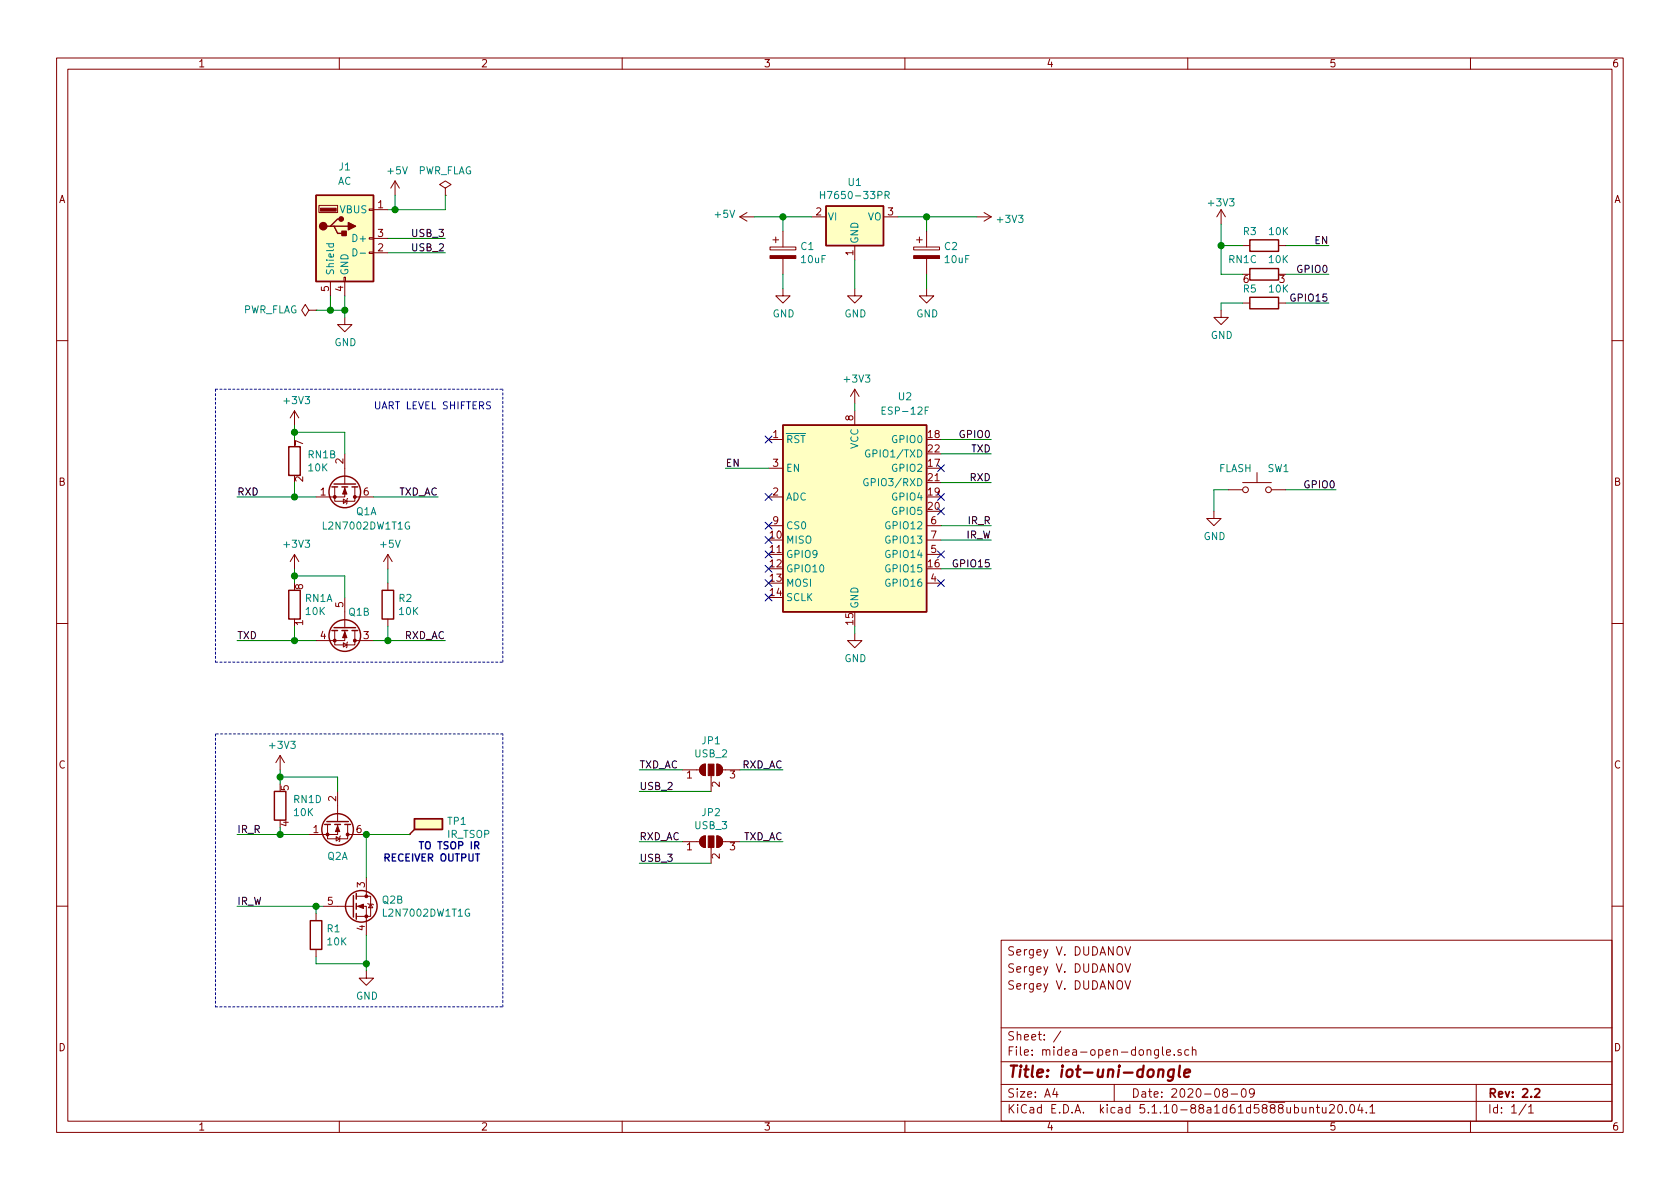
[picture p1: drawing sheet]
<svg xmlns="http://www.w3.org/2000/svg" width="297mm" height="210mm" viewBox="0 0 297 210" stroke-linecap="round" stroke-linejoin="round" font-family="sans-serif">
<g fill="none" stroke="#840000" stroke-width=".18">
<path d="M10 10.3h277v189.9h-277zM12 12.2h273v186.1h-273zM60 10.3v1.9M110 10.3v1.9M160 10.3v1.9M210 10.3v1.9M260 10.3v1.9M56.4 36.3h3.3v1.3h-3.3zM65.3 37h.7v.2h-.7zM66 37.1h2.6M69.8 32l-.7 1.3M69.8 32v2.5"/>
<path d="M69.8 32l.8 1.3M78.7 33.3l1.1-.7-1.1-.6-1 .6 1 .7v1.2M78.7 34.5h.1M130.8 38.3h2.5M130.8 38.3l1.3 .8M132.1 37.6l-1.3 .7M143.5 38.3h2.5M156.2 38.3h2.5M172.7 38.3h2.6M174 37.6l1.3 .7M175.3 38.3l-1.3 .8M215.9 37.1l-.8 1.2"/>
<path d="M215.9 37.1v2.5M215.9 37.1l.8 1.2M54.6 54.9l-.6-1.1-.7 1.1 .7 1 .6-1h1.3M55.9 54.9h.1M58.4 49.8v2.5M60.8 49h.3v.8h-.3zM61 56.1v1.3h1.2l-1.2 1.3-1.3-1.3h1.3M61 49.8v2.5M65.3 44.6h.7v.2h-.7zM65.3 42h.7v.3h-.7zM66 44.7h2.6M66 42.2h2.6"/>
<path d="M136.1 43.7h4.6v.5h-4.6zM136.7 42.4h1M137.2 41.9v1M138.4 51v1.3h1.3l-1.3 1.3-1.2-1.3h1.2M138.4 40.9v2.8M138.4 45.7v2.8M151.1 51v1.3h1.3l-1.3 1.3-1.2-1.3h1.2M151.1 43.4v2.6M161.5 43.7h4.6v.5h-4.6zM162.1 42.4h1M162.6 41.9v1M163.8 51v1.3h1.3l-1.3 1.3-1.2-1.3h1.2"/>
<path d="M163.8 40.9v2.8M163.8 45.7v2.8M215.9 54.9v1.2h1.3l-1.3 1.3-1.3-1.3h1.3M219.7 53.6h1.3M219.7 43.4h1.3M226.1 53.6h1.2M226.1 43.4h1.2M10 60.2h2M52.1 72.6v2.6M52.1 72.6l-.8 1.3M52.1 72.6l.7 1.3M135.9 77.7h2.5"/>
<path d="M151.1 68.8l-.7 1.3M151.1 68.8v2.6M151.1 72.6v2.6M151.1 68.8l.8 1.3M285 60.2h2M52.1 98l-.8 1.3M52.1 98v2.6M52.1 98l.7 1.3M59.2 86.1v2.5h3.5v-2.5M60.7 88.3l.6 .3-.6 .4zM61 86.1v1.8h-5.1M61 80.3v5.3"/>
<path d="M61.5 88.1l-.2 .2v.7l-.1 .1M62.7 87.9h3.3M68.6 98l-.8 1.3M68.6 98v2.6M68.6 98l.7 1.3M135.9 87.9h2.5M135.9 82.8h2.5M135.9 93h2.5M163.8 98h2.6M163.8 93h2.6M163.8 95.5h2.6M214.6 90.4v1.3h1.3l-1.3 1.3-1.2-1.3h1.2"/>
<path d="M217.2 86.6h2.5M219.7 85.3h5.1M222.2 83.6v1.7M224.8 86.6h2.5M10 110.3h2M59.2 111.5v2.5h3.5v-2.5M60.7 113.7l.6 .3-.6 .4zM61 111.5v1.8h-5.1M61 105.7v5.3M61.5 113.5l-.2 .2v.7l-.1 .1M62.7 113.3h3.3M68.6 103.1v1.3"/>
<path d="M68.6 109.5v1.2M151.1 112v1.3h1.3l-1.3 1.2-1.2-1.2h1.2M163.8 103.1h2.6M285 110.3h2M49.5 133.6l-.7 1.3M49.5 133.6v2.5M49.5 133.6l.8 1.3M59.7 139.9v5.4M120.6 136.1h3.1M123.9 135.5l.5-.3 .3-.1v2.1a1.03 1.03 0 0 1-.9-.6 1.03 1.03 0 0 1 .1-1.1zM125.7 137.2v2.7M126.7 135.1a1.02 1.02 0 0 1 1.1 1 1.02 1.02 0 0 1-1.1 1.1z"/>
<path d="M127.8 136.1h3M57.9 145.8v2.5h3.6v-2.5M59.4 147.9l.7 .4-.7 .4zM59.7 145.8v1.8h-5.1M60.2 147.8l-.1 .1v.8l-.2 .1M61.5 147.6h3.3M63 158.5h2.5v3.5h-2.5M64.8 155.2v3.3M65 159.8l.2 .1h.7l.1 .1M65.5 159.9l.4 .6h-.7zM72.4 147.6h.1M120.6 148.8h3.1"/>
<path d="M123.9 148.2l.5-.3 .3-.1v2.1a1.03 1.03 0 0 1-.9-.6 1.03 1.03 0 0 1 .1-1.1zM125.7 149.9v2.7M126.7 147.8a1.02 1.02 0 0 1 1.1 1 1.02 1.02 0 0 1-1.1 1.1zM127.8 148.8h3M10 160.2h2M55.9 161.5v1.3M55.9 167.9v1.3M57.1 160.3h5.4M63 160.3h1.8v5M64.8 171.7v1.3h1.2l-1.2 1.2-1.3-1.2h1.3M177 166.3h108v32h-108zM198.9 173.4l.5 1.5 .5-1.5"/>
<path d="M198.9 170.4l.5 1.5 .5-1.5M198.9 167.4l.5 1.5 .5-1.5M285 160.2h2M60 198.3v1.9M110 198.3v1.9M160 198.3v1.9M177 194.8h108M177 191.8h108M177 187.8h108M177 181.8h108M186.5 192.5l-.4 1h1M186.8 193v1"/>
<path d="M187.6 182.3l-1.3 2M197 191.8v3M205.5 185.1v1.3l.3 .2M206.2 186.1l.8-.1-.1-.3-.4-.1-.3 .2 .1 .7h.6M207.6 186.5v.1M208.8 185.7l-.3-.1-.2 .2v.2l.5 .2v.3h-.5M210 198.3v1.9M210.2 185.7l-.4-.1-.3 .3 .1 .6h.6M210.8 185.7l.2-.1 .4 .1 .1 .9M210.8 185.1v1.5M216.5 193.2l-.3-.3 .1-.2a.48 .48 0 0 1 .6-.1l.1 .2-.1 .3-.6 .1a.48 .48 0 0 0 0 .7l.2 .1 .5-.1v-.4l-.2-.3M217.7 193.5h1.1"/>
<path d="M219.6 192.7l.4-.2a.94 .94 0 0 1 0 1.5 .82 .82 0 0 1-.4-1.3zM221.8 193.2l-.3 .3h-.3l-.3-.3v-.4l.2-.2 .4-.1 .2 .2a1.13 1.13 0 0 1-.2 1.2l-.4 .1M231.6 196l.2-.2 .4 .1v.9M231.6 195.8v1M232.7 195.8h.6M232.9 195.3v1.3l.4 .2M233.8 195.8l.1 .9 .3 .1 .2-.1M234.4 195.8v1M235.1 195.5l.2-.2h.4l.2 .5-.9 1h.9M236.7 195.4l.3-.1a.94 .94 0 0 1 0 1.5h-.1a1 1 0 0 1-.2-1.4zM238 196.7v.1M238.8 195.5l.3-.2a.94 .94 0 0 1 0 1.5 .82 .82 0 0 1-.3-1.3z"/>
<path d="M240.4 195.2l-.3 1.1h.9M240.8 195.8v1M241.6 196.7v.1M242.2 195.8l.4-.5v1.5M242.2 196.8h.9M260 198.3v1.9M261 191.8v6.5M269.8 195.2l-1.2 2M270.3 195.8l.4-.5v1.5M270.3 196.8h.8"/>
<circle cx="220.2" cy="86.6" r=".51"/>
<circle cx="224.3" cy="86.6" r=".51"/>
</g>
<path d="M271.4 192.7l.2-.2h.4l.2 .5-.9 1h.9" fill="none" stroke="#840000" stroke-width=".3"/>
<path d="M204.9 189.3a.5 .5 0 0 1 .8 .1l-.1 1M207.6 189.1l-.2 1.6a.6 .6 0 0 1-.9 .3M207.6 189.2a.68 .68 0 0 0-1 .3l-.1 .6 .2 .2 .1 .1 .6-.1M208.6 188.4l-.2 1.8 .3 .2M209.4 189.8l1-.2-.1-.4h-.7l-.3 1 .3 .2 .6-.1" fill="none" stroke="#840000" stroke-width=".41"/>
<g fill="none" stroke="#840000" stroke-width=".25">
<path d="M55.9 34.5h10.1v15.3h-10.1zM58.4 40h.7l.6 1.3h1.3M59.1 40h2.5M60.3 38.7h-.6l-1.3 1.3h-.6M146 36.4h10.2v7h-10.2zM221 52.6h5.1v2h-5.1zM221 42.4h5.1v2h-5.1zM221 47.5h5.1v2h-5.1zM51.1 79h2v5.1h-2zM138.4 75.2h25.4v33h-25.4zM58.7 86.1h1M59.1 85.6h3.8"/>
<path d="M60.5 86.1h1M62.2 86.1h1M51.1 104.4h2v5.1h-2zM58.7 111.5h1M59.1 111h3.8M60.5 111.5h1M62.2 111.5h1M67.6 104.4h2v5.1h-2zM48.5 139.9h2v5.1h-2zM57.4 145.8h1M57.8 145.3h3.8M59.2 145.8h1"/>
<path d="M61 145.8h1M62.5 158.4v3.8M63 158v1M63 159.8v1M73.3 144.8h4.9v1.9h-4.9zM73.3 146.7l-.9 .9M54.9 162.8h2v5.1h-2zM63 161.5v1.1"/>
<circle cx="61" cy="87" r="2.79"/>
<circle cx="61" cy="112.4" r="2.79"/>
<circle cx="59.7" cy="146.7" r="2.79"/>
<circle cx="63.9" cy="160.3" r="2.79"/>
</g>
<g fill="#840000" stroke="#840000" stroke-width=".18">
<path d="M63.2 160.3l1.1-.4v.7z"/>
<path d="M59.7 146l.4 1.1h-.8z"/>
<path d="M161.5 45.2h4.6v.5h-4.6z"/>
<path d="M61 86.4l.3 1h-.7z"/>
<path d="M61 111.8l.3 1h-.7z"/>
<path d="M56.6 36.8h2.8v.5h-2.8z"/>
<path d="M136.1 45.2h4.6v.5h-4.6z"/>
<path d="M123.9 135.5l.5-.3 .3-.1v2.1a1.03 1.03 0 0 1-.9-.6 1.03 1.03 0 0 1 .1-1.1z"/>
<path d="M126.7 135.1a1.02 1.02 0 0 1 1.1 1 1.02 1.02 0 0 1-1.1 1.1z"/>
<path d="M125.2 135.1h1v2.1h-1z"/>
<path d="M123.9 148.2l.5-.3 .3-.1v2.1a1.03 1.03 0 0 1-.9-.6 1.03 1.03 0 0 1 .1-1.1z"/>
<path d="M126.7 147.8a1.02 1.02 0 0 1 1.1 1 1.02 1.02 0 0 1-1.1 1.1z"/>
<path d="M125.2 147.8h1v2.1h-1z"/>
<circle cx="64.8" cy="162" r=".25"/>
<circle cx="64.8" cy="158.5" r=".25"/>
<circle cx="57.9" cy="147.6" r=".25"/>
<circle cx="61.5" cy="147.6" r=".25"/>
<circle cx="59.2" cy="87.9" r=".25"/>
<circle cx="62.7" cy="87.9" r=".25"/>
<circle cx="59.2" cy="113.3" r=".25"/>
<circle cx="62.7" cy="113.3" r=".25"/>
</g>
<g fill="#ffffc2" stroke="#ffffc2" stroke-width=".18">
<path d="M146 36.4h10.2v7h-10.2z"/>
<path d="M138.4 75.2h25.4v33h-25.4z"/>
<path d="M55.9 34.5h10.1v15.3h-10.1z"/>
<path d="M73.3 144.8h4.9v1.9h-4.9z"/>
</g>
<g fill="none" stroke="#008484" stroke-width=".18">
<path d="M145.1 33.9v1.2M145.1 34.5h.7M156.5 34.5l.7-.1v-.4l-.7-.1v1.2M156.8 34.5l.4 .6M57.7 43.1h1.3M58.2 43.1l-.1 .4 .3 .2 .5-.1v-.5M62.4 44a.64 .64 0 0 1 .7 .6 .64 .64 0 0 1-.7 .7zM63.7 44.8h.9M153.7 79.6a.59 .59 0 0 0-.7 .6 .59 .59 0 0 0 .7 .6l.1-.5h-.2M156 72.6h.4M156.6 72h-.6v1.2h.6M164.2 72h-.6v1.2"/>
<path d="M153.4 84.7a.59 .59 0 0 0-.7 .6 .59 .59 0 0 0 .7 .5l.1-.4h-.2"/>
</g>
<g fill="#840000" stroke="#840000" stroke-width=".25">
<path d="M60.5 40.9h.7v.8h-.7z"/>
<path d="M61.6 39.4l1.3 .6-1.3 .6z"/>
<circle cx="57.1" cy="40" r=".63"/>
<circle cx="60.3" cy="38.7" r=".38"/>
</g>
<path d="M38.1 68.8v48.3M38.1 68.8h50.8M38.1 117.1h50.8M88.9 117.1v-48.3M38.1 129.8v48.2M88.9 129.8h-50.8M38.1 178h50.8M88.9 178v-48.2" fill="none" stroke="#0000c2" stroke-width=".18" stroke-dasharray=".4 .4"/>
<g fill="none" stroke="#008400" stroke-width=".18">
<path d="M69.8 34.5v2.6M78.7 34.5v2.6h-10.1M133.3 38.3h10.2M138.4 38.3v2.6M158.7 38.3h14M163.8 38.3v2.6M215.9 39.6v8.9h3.8M55.9 54.9h5.1M58.4 52.3v2.6M61 52.3v3.8M68.6 42.2h10.1M68.6 44.7h10.1"/>
<path d="M138.4 48.5v2.5M151.1 46v5M163.8 48.5v2.5M215.9 43.4h3.8M219.7 53.6h-3.8v1.3M227.3 48.5h7.6M227.3 43.4h7.6M227.3 53.6h7.6M52.1 75.2v2.5M52.1 76.4h8.9v3.9M151.1 71.4v1.2M166.4 77.7h8.9"/>
<path d="M41.9 87.9h14M52.1 85.3v2.6M66 87.9h11.5M128.3 82.8h7.6M166.4 93h8.9M166.4 80.3h8.9M166.4 85.3h8.9M166.4 95.5h8.9M217.2 86.6h-2.6v3.8M227.3 86.6h8.9M41.9 113.3h14M52.1 100.6v2.5"/>
<path d="M52.1 110.7v2.6M52.1 101.8h8.9v3.9M66 113.3h12.7M68.6 100.6v2.5M68.6 110.7v2.6M151.1 110.7v1.3M166.4 100.6h8.9M49.5 136.1v2.6M49.5 137.4h10.2v2.5M113 139.9h12.7M113 136.1h7.6M130.8 136.1h7.6"/>
<path d="M41.9 147.6h12.7M49.5 146.3v1.3M72.4 147.6h-7.6v7.6M113 152.6h12.7M113 148.8h7.6M130.8 148.8h7.6M41.9 160.3h15.2M55.9 160.3v1.2M55.9 169.2v1.2h8.9M64.8 165.3v6.4"/>
</g>
<path d="M74.1 148.8h.8" fill="none" stroke="#0000c2" stroke-width=".25"/>
<path d="M86.7 71.1l-.5-.1-.1 .2v.3l.5 .3 .1 .3-.2 .2h-.5" fill="none" stroke="#0000c2" stroke-width=".18"/>
<g fill="#008400" stroke="#008400" stroke-width=".25">
<circle cx="52.1" cy="76.4" r=".51"/>
<circle cx="69.9" cy="37.1" r=".51"/>
<circle cx="64.8" cy="147.6" r=".51"/>
<circle cx="49.5" cy="147.6" r=".51"/>
<circle cx="215.9" cy="43.4" r=".51"/>
<circle cx="68.6" cy="113.3" r=".51"/>
<circle cx="52.1" cy="87.9" r=".51"/>
<circle cx="49.5" cy="137.4" r=".51"/>
<circle cx="52.1" cy="101.8" r=".51"/>
<circle cx="58.4" cy="54.9" r=".51"/>
<circle cx="55.9" cy="160.3" r=".51"/>
<circle cx="52.1" cy="113.3" r=".51"/>
<circle cx="163.8" cy="38.3" r=".51"/>
<circle cx="61" cy="54.9" r=".51"/>
<circle cx="64.8" cy="170.4" r=".51"/>
<circle cx="138.4" cy="38.3" r=".51"/>
</g>
<g fill="none" stroke="#000084" stroke-width=".18">
<path d="M135.3 77.1l1.2 1.2M136.5 77.1l-1.2 1.2M135.3 94.9l1.2 1.2M135.3 92.3l1.2 1.3M135.3 100l1.2 1.2M135.3 87.3l1.2 1.2M135.3 97.4l1.2 1.2M136.5 94.9l-1.2 1.2M136.5 92.3l-1.2 1.3M136.5 100l-1.2 1.2M136.5 87.3l-1.2 1.2M136.5 97.4l-1.2 1.2"/>
<path d="M165.8 89.8l1.2 1.2M165.8 97.4l1.2 1.2M165.8 87.3l1.2 1.2M165.8 82.2l1.2 1.2M167 89.8l-1.2 1.2M167 97.4l-1.2 1.2M167 87.3l-1.2 1.2M167 82.2l-1.2 1.2M135.3 105l1.2 1.3M135.3 102.5l1.2 1.2M136.5 105l-1.2 1.3M136.5 102.5l-1.2 1.2"/>
<path d="M165.8 102.5l1.2 1.2M167 102.5l-1.2 1.2"/>
</g>
<text font-size="2.8" fill="#840000" x="178" y="190.5">Title: iot-uni-dongle</text>
<g font-size="2.1" fill="#840000">
<text x="178" y="172">Sergey V. DUDANOV</text>
<text x="178" y="169">Sergey V. DUDANOV</text>
<text x="178" y="175">Sergey V. DUDANOV</text>
<text x="178" y="184">Sheet: /</text>
<text x="178" y="186.7">File: midea-open-dongle.sch</text>
<text x="178" y="196.9">KiCad E.D.A. kicad 5.1.10-88a1d61d5888ubuntu20.04.1</text>
<text x="178" y="194.1">Size: A4</text>
<text x="200" y="194.1">Date: 2020-08-09</text>
<text x="263" y="194.1">Rev: 2.2</text>
<text x="263" y="196.9">Id: 1/1</text>
</g>
<g font-size="1.8" fill="#840000">
<text x="35" y="11.9">1</text>
<text x="85" y="11.9">2</text>
<text x="135" y="11.9">3</text>
<text x="185" y="11.9">4</text>
<text x="235" y="11.9">5</text>
<text x="285" y="11.9">6</text>
<text x="10.4" y="35.9">A</text>
<text x="285.4" y="35.9">A</text>
<text x="66.8" y="36.8">1</text>
<text x="66.8" y="41.9">3</text>
<text x="144.3" y="38.1">2</text>
<text x="157" y="38.1">3</text>
<text x="66.8" y="44.4">2</text>
<text x="150.9" y="45.2" transform="rotate(-90 150.9 45.2)">1</text>
<text x="58.2" y="51.5" transform="rotate(-90 58.2 51.5)">5</text>
<text x="60.7" y="51.5" transform="rotate(-90 60.7 51.5)">4</text>
<text x="219.9" y="50">6</text>
<text x="226.2" y="50">3</text>
<text x="136.7" y="77.5">1</text>
<text x="150.9" y="74.4" transform="rotate(-90 150.9 74.4)">8</text>
<text x="164.1" y="77.5">18</text>
<text x="53.6" y="78.8" transform="rotate(-90 53.6 78.8)">7</text>
<text x="60.7" y="82" transform="rotate(-90 60.7 82)">2</text>
<text x="136.7" y="82.5">3</text>
<text x="164.1" y="82.5">17</text>
<text x="164.1" y="80">22</text>
<text x="10.4" y="85.9">B</text>
<text x="53.6" y="85.2" transform="rotate(-90 53.6 85.2)">2</text>
<text x="56.7" y="87.6">1</text>
<text x="64.3" y="87.6">6</text>
<text x="136.7" y="87.6">2</text>
<text x="164.1" y="87.6">19</text>
<text x="164.1" y="85.1">21</text>
<text x="285.4" y="85.9">B</text>
<text x="136.2" y="95.2">10</text>
<text x="136.7" y="92.7">9</text>
<text x="164.1" y="90.2">20</text>
<text x="164.6" y="92.7">6</text>
<text x="164.6" y="95.2">7</text>
<text x="136.2" y="97.8">11</text>
<text x="136.2" y="100.3">12</text>
<text x="164.1" y="100.3">16</text>
<text x="164.6" y="97.8">5</text>
<text x="53.6" y="104.2" transform="rotate(-90 53.6 104.2)">8</text>
<text x="60.7" y="107.4" transform="rotate(-90 60.7 107.4)">5</text>
<text x="136.2" y="102.9">13</text>
<text x="136.2" y="105.4">14</text>
<text x="164.6" y="102.9">4</text>
<text x="53.6" y="110.6" transform="rotate(-90 53.6 110.6)">1</text>
<text x="56.7" y="113">4</text>
<text x="64.3" y="113">3</text>
<text x="150.9" y="110.4" transform="rotate(-90 150.9 110.4)">15</text>
<text x="10.4" y="135.9">C</text>
<text x="121.4" y="137.7">1</text>
<text x="129.1" y="137.7">3</text>
<text x="285.4" y="135.9">C</text>
<text x="51.1" y="139.8" transform="rotate(-90 51.1 139.8)">5</text>
<text x="59.4" y="141.7" transform="rotate(-90 59.4 141.7)">2</text>
<text x="127.3" y="139.2" transform="rotate(-90 127.3 139.2)">2</text>
<text x="51.1" y="146.1" transform="rotate(-90 51.1 146.1)">4</text>
<text x="55.4" y="147.3">1</text>
<text x="63" y="147.3">6</text>
<text x="121.4" y="150.4">1</text>
<text x="127.3" y="151.9" transform="rotate(-90 127.3 151.9)">2</text>
<text x="129.1" y="150.4">3</text>
<text x="57.9" y="160">5</text>
<text x="64.5" y="156.9" transform="rotate(-90 64.5 156.9)">3</text>
<text x="64.5" y="164.6" transform="rotate(-90 64.5 164.6)">4</text>
<text x="10.4" y="185.9">D</text>
<text x="285.4" y="185.9">D</text>
<text x="35" y="199.9">1</text>
<text x="85" y="199.9">2</text>
<text x="135" y="199.9">3</text>
<text x="185" y="199.9">4</text>
<text x="235" y="199.9">5</text>
<text x="285" y="199.9">6</text>
</g>
<g font-size="1.8" fill="#008484">
<text x="59.7" y="32.7">AC</text>
<text x="60" y="30.1">J1</text>
<text x="68.6" y="30.8">+5V</text>
<text x="73.8" y="30.8">PWR_FLAG</text>
<text x="146" y="35.2">H7650-33PR</text>
<text x="150" y="32.9">U1</text>
<text x="60.1" y="37.7">VBUS</text>
<text x="126.5" y="38.5">+5V</text>
<text x="146.3" y="39">VI</text>
<text x="153.4" y="39">VO</text>
<text x="176.5" y="39.4">+3V3</text>
<text x="213.8" y="36.5">+3V3</text>
<text x="219.9" y="41.6">R3</text>
<text x="224.4" y="41.6">10K</text>
<text x="62.7" y="42.8">D+</text>
<text x="141.6" y="44.2">C1</text>
<text x="141.8" y="46.5">10uF</text>
<text x="151.8" y="43.2" transform="rotate(-90 151.8 43.2)">GND</text>
<text x="167" y="44.2">C2</text>
<text x="167.2" y="46.5">10uF</text>
<text x="217.3" y="46.5">RN1C</text>
<text x="224.4" y="46.5">10K</text>
<text x="59.1" y="48.8" transform="rotate(-90 59.1 48.8)">Shield</text>
<text x="61.6" y="48.8" transform="rotate(-90 61.6 48.8)">GND</text>
<text x="219.9" y="51.7">R5</text>
<text x="224.4" y="51.7">10K</text>
<text x="42.9" y="55.4">PWR_FLAG</text>
<text x="136.6" y="56.1">GND</text>
<text x="149.3" y="56.1">GND</text>
<text x="162" y="56.1">GND</text>
<text x="214.1" y="59.9">GND</text>
<text x="59.1" y="61.2">GND</text>
<text x="50.4" y="71.5">+3V3</text>
<text x="149.4" y="67.7">+3V3</text>
<text x="158.9" y="70.8">U2</text>
<text x="156.4" y="73.3">ESP-12F</text>
<text x="54.5" y="81">RN1B</text>
<text x="54.6" y="83.4">10K</text>
<text x="138.9" y="78.4">RST</text>
<text x="138.9" y="83.4">EN</text>
<text x="151.8" y="79.4" transform="rotate(-90 151.8 79.4)">VCC</text>
<text x="153.9" y="80.9">GPIO1/TXD</text>
<text x="157.9" y="83.4">GPIO2</text>
<text x="157.9" y="78.4">GPIO0</text>
<text x="215.5" y="83.5">FLASH</text>
<text x="224.2" y="83.5">SW1</text>
<text x="138.9" y="88.5">ADC</text>
<text x="153.7" y="86">GPIO3/RXD</text>
<text x="157.9" y="88.5">GPIO4</text>
<text x="57.5" y="93.6">L2N7002DW1T1G</text>
<text x="63" y="91.1">Q1A</text>
<text x="138.9" y="93.6">CS0</text>
<text x="156.9" y="93.6">GPIO12</text>
<text x="157.9" y="91.1">GPIO5</text>
<text x="212.8" y="95.5">GND</text>
<text x="50.4" y="96.9">+3V3</text>
<text x="67.4" y="96.9">+5V</text>
<text x="138.9" y="96.1">MISO</text>
<text x="138.9" y="98.7">GPIO9</text>
<text x="138.9" y="101.2">GPIO10</text>
<text x="156.9" y="101.2">GPIO15</text>
<text x="156.9" y="98.7">GPIO14</text>
<text x="156.9" y="96.1">GPIO13</text>
<text x="53.9" y="106.4">RN1A</text>
<text x="70.6" y="106.4">R2</text>
<text x="138.9" y="103.8">MOSI</text>
<text x="138.9" y="106.3">SCLK</text>
<text x="151.8" y="107.7" transform="rotate(-90 151.8 107.7)">GND</text>
<text x="156.9" y="103.8">GPIO16</text>
<text x="54.1" y="108.8">10K</text>
<text x="61.7" y="108.9">Q1B</text>
<text x="70.6" y="108.8">10K</text>
<text x="149.3" y="117.1">GND</text>
<text x="124.2" y="131.6">JP1</text>
<text x="47.8" y="132.4">+3V3</text>
<text x="122.9" y="133.9">USB_2</text>
<text x="52" y="142">RN1D</text>
<text x="52" y="144.3">10K</text>
<text x="79.1" y="148.2">IR_TSOP</text>
<text x="79.2" y="145.9">TP1</text>
<text x="122.9" y="146.6">USB_3</text>
<text x="124.2" y="144.3">JP2</text>
<text x="57.9" y="152.1">Q2A</text>
<text x="67.6" y="159.8">Q2B</text>
<text x="57.9" y="164.9">R1</text>
<text x="57.9" y="167.2">10K</text>
<text x="68.1" y="162.1">L2N7002DW1T1G</text>
<text x="62.9" y="176.8">GND</text>
</g>
<g font-size="1.8">
<text x="73.1" y="41.9">USB_3</text>
<text x="73.1" y="44.4">USB_2</text>
<text x="232.5" y="43.2">EN</text>
<text x="228.5" y="53.3">GPIO15</text>
<text x="229.5" y="48.3">GPIO0</text>
<text x="169.8" y="77.5">GPIO0</text>
<text x="128.3" y="82.5">EN</text>
<text x="171.7" y="80">TXD</text>
<text x="41.9" y="87.6">RXD</text>
<text x="70.4" y="87.6">TXD_AC</text>
<text x="171.5" y="85.1">RXD</text>
<text x="230.8" y="86.4">GPIO0</text>
<text x="170.8" y="95.2">IR_W</text>
<text x="171.2" y="92.7">IR_R</text>
<text x="168.9" y="100.3">GPIO15</text>
<text x="41.9" y="113">TXD</text>
<text x="71.5" y="113">RXD_AC</text>
<text x="113" y="135.9">TXD_AC</text>
<text x="131.2" y="135.9">RXD_AC</text>
<text x="113" y="139.7">USB_2</text>
<text x="41.9" y="147.3">IR_R</text>
<text x="113" y="148.6">RXD_AC</text>
<text x="131.3" y="148.6">TXD_AC</text>
<text x="113" y="152.4">USB_3</text>
<text x="41.9" y="160">IR_W</text>
</g>
<g font-size="1.8" fill="#0000c2">
<text x="66" y="72.4">UART LEVEL SHIFTERS</text>
<text x="68.3" y="152.3">RECEIVER OUTPUT</text>
<text x="75.1" y="150.2">TO TSOP IR</text>
</g>
</svg>
